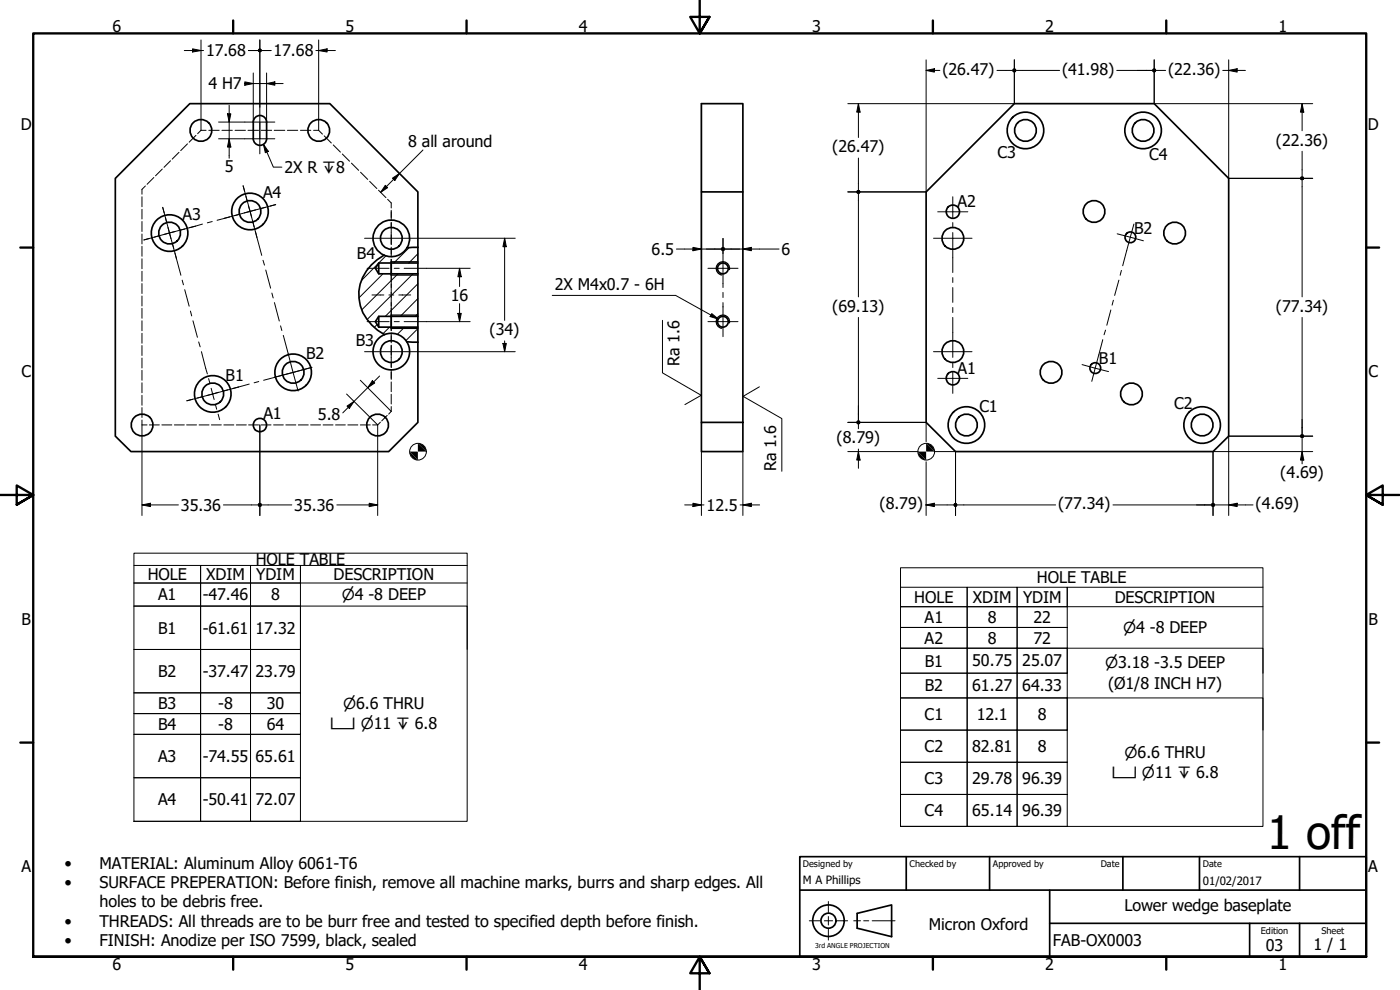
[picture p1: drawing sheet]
<svg xmlns="http://www.w3.org/2000/svg" width="420mm" height="297mm" viewBox="0 0 420 297" stroke-linecap="round" stroke-linejoin="round" font-family="sans-serif">
<!-- layer: Hatch (ISO) -->
<g fill="none" stroke="#000" stroke-width=".3">
<path d="M113.5 79l-4.9 5.1M115.8 76.8l-2.1 2.1M122.8 74.3l-4.6 4.6M125.4 76.1l-2.7 2.8M113.2 97.4l-.9 .8M114.9 82.2l-7.1 7.1M116.9 98.2l-2 1.9M119.4 82.2l-10.8 10.7M121.4 98.2l-2.2 2.2M124 82.2l-13.8 13.7M125.4 98.6l-3.6 3.6M125.4 94.1l-.7 .8"/>
<path d="M125.4 89.6l-5.3 5.3M125.4 85.1l-9.8 9.8"/>
</g>
<!-- layer: Visible (ISO) -->
<g fill="none" stroke="#000" stroke-width=".51">
<path d="M76 36.7a2 2 0 0 1 2-2 2 2 0 0 1 2 2M76 36.6v5a2 2 0 0 0 2 2 2 2 0 0 0 2-2v-5M210.5 57.6v69.1M222.9 57.6v-26.5h-12.4v26.5h12.4v69.1M277.9 57.6l26.5-26.5h42l22.3 22.4v77.4l-4.7 4.6h-77.2l-8.9-8.8zM113.7 78.9v3.3M115.3 76.6a13.2 13.2 0 0 0-6.4 17.2 15.5 15.5 0 0 0 6.5 6.6M117.4 78.5v4M125.4 74.2l-3.2 .1M125.4 74.2v4.7h-11.7l-1.1 1.6 1.1 1.7h11.7v12.7h-11.7l-1.1 1.6 1.1 1.7h11.7v4.5M125.4 74.2v-16.6l-26.4-26.5h-42l-22.4 22.4v77.4l4.7 4.6h77.3l8.8-8.8v-24M125.4 78.9v3.3"/>
<path d="M113.7 94.9v3.3M117.4 94.5v4M125.4 94.9v3.3M122 102.5l3.4 .2M210.5 126.7h12.4v8.8h-12.4z"/>
<circle cx="60.3" cy="39.1" r="3.3"/>
<circle cx="95.7" cy="39.1" r="3.3"/>
<circle cx="307.8" cy="39.1" r="5.5"/>
<circle cx="307.8" cy="39.1" r="3.3"/>
<circle cx="343.1" cy="39.1" r="5.5"/>
<circle cx="343.1" cy="39.1" r="3.3"/>
<circle cx="50.9" cy="69.9" r="3.3"/>
<circle cx="50.9" cy="69.9" r="5.5"/>
<circle cx="75" cy="63.5" r="3.3"/>
<circle cx="75" cy="63.5" r="5.5"/>
<circle cx="117.4" cy="71.5" r="5.5"/>
<circle cx="117.4" cy="71.5" r="3.3"/>
<circle cx="286" cy="63.5" r="2"/>
<circle cx="286" cy="71.5" r="3.3"/>
<circle cx="328.3" cy="63.5" r="3.3"/>
<circle cx="339.2" cy="71.2" r="1.62"/>
<circle cx="352.5" cy="69.9" r="3.3"/>
<circle cx="216.9" cy="96.5" r="1.62"/>
<circle cx="216.9" cy="80.5" r="1.62"/>
<circle cx="63.8" cy="118.2" r="3.3"/>
<circle cx="63.8" cy="118.2" r="5.5"/>
<circle cx="88" cy="111.7" r="3.3"/>
<circle cx="88" cy="111.7" r="5.5"/>
<circle cx="117.4" cy="105.5" r="3.3"/>
<circle cx="117.4" cy="105.5" r="5.5"/>
<circle cx="286" cy="113.5" r="2"/>
<circle cx="286" cy="105.5" r="3.3"/>
<circle cx="315.4" cy="111.7" r="3.3"/>
<circle cx="328.7" cy="110.4" r="1.62"/>
<circle cx="339.6" cy="118.2" r="3.3"/>
<circle cx="42.6" cy="127.5" r="3.3"/>
<circle cx="78" cy="127.5" r="2"/>
<circle cx="113.3" cy="127.5" r="3.3"/>
<circle cx="290" cy="127.5" r="5.5"/>
<circle cx="290" cy="127.5" r="3.3"/>
<circle cx="360.8" cy="127.5" r="5.5"/>
<circle cx="360.8" cy="127.5" r="3.3"/>
</g>
<!-- layer: Visible Narrow (ISO) -->
<path d="M117.4 78.5h8M117.4 94.5h8M117.4 98.5h8M117.4 82.5h8M218.9 96.9a2 2 0 0 0-1.6-2.3 2 2 0 0 0-2.3 1.6 2 2 0 0 0 1.6 2.3M218.9 80.9a2 2 0 0 0-1.6-2.3 2 2 0 0 0-2.3 1.6 2 2 0 0 0 1.6 2.3" fill="none" stroke="#000" stroke-width=".38"/>
<!-- layer: Border (ISO) -->
<g fill="none" stroke="#000" stroke-width=".7">
<path d="M70 6.1v3.9M140 6.1v3.9M210 0v10l-2.9-4.9h5.8l-2.9 4.9 2.9-4.9M280 6.1v3.9M350 6.1v3.9M6.1 74.3h3.9M410 74.3h3.9M0 148.5h10l-5-2.8v5.7l5-2.9-5 2.9M420 148.5h-10l5-2.8v5.7l-5-2.9 5 2.9M6.1 222.8h3.9M410 222.8h3.9M10 287.1v-277.1h400v277.1h-400h400"/>
<path d="M70 287.1v3.8M140 287.1v3.8M212.9 292l-2.9-4.9 2.9 4.9h-5.8l2.9-4.9v9.9M280 287.1v3.8M350 287.1v3.8"/>
</g>
<!-- layer: Sketch Geometry (ANSI) -->
<path d="M242.9 276.3h3.2M247.4 276.3h2.5M248.6 270.5v3.3M248.6 275v2.5M248.6 278.8v3.3M251.1 276.3h3.3M256.2 276.3h2.1M259.2 276.3h1.5M261.7 276.3h6.9" fill="none" stroke="#000" stroke-width=".3"/>
<g fill="none" stroke="#000" stroke-width=".51">
<path d="M257.2 274.1l10.4-2.6v9.5l-10.4-2.5z"/>
<circle cx="248.6" cy="276.2" r="4.7"/>
<circle cx="248.6" cy="276.2" r="2.25"/>
</g>
<!-- layer: Title (ISO) -->
<path d="M240 257h170v30.1h-170zM272 257v10.1M297 257v10.1M337 257v10.1M360 257v10.1M390 257v10.1M240 267.1h170M315 277h95M315 267.1v20M375 277v10.1M390 277v10.1" fill="none" stroke="#000" stroke-width=".51"/>
<!-- layer: Sketch Geometry (ISO) -->
<g fill="none" stroke="#000" stroke-width=".3">
<path d="M61.8 39.1h-1.5l-1 1M62.7 39.1h3.1M66.6 39.1h3.1M70.5 39.1h3.2M74.4 39.1h3.2M78.4 39.1h3.1M82.3 39.1h3.2M86.2 39.1h3.1M90.2 39.1h3.1M94.1 39.1h1.5l1.2 1.1M42.6 59v3M43.6 55.8l-1 1v1.5"/>
<path d="M46.2 53.3l-2.1 2M48.7 50.7l-2 2.1M51.2 48.2l-2 2M53.7 45.7l-2 2M56.3 43.2l-2.1 2M58.8 40.6l-2 2.1M97.3 40.8l2.1 2.1M100 43.5l2.2 2.1M102.7 46.2l2.2 2.2M105.5 48.9l2.1 2.2M108.2 51.7l2.2 2.1M110.9 54.4l2.2 2.2"/>
<path d="M113.6 57.1l2.2 2.2M116.3 59.8l1.1 1.1v1.5M42.6 62.8v2.9M42.6 66.5v3M42.6 70.2v3M42.6 73.9v3M42.6 77.6v3M117.4 63.1v2.9M117.4 66.8v2.9M117.4 70.5v2.9M117.4 74.2v2.9M117.4 77.8v3"/>
<path d="M42.6 81.4v3M42.6 85.1v3M42.6 88.8v3M42.6 92.5v3M42.6 96.3v2.9M42.6 100v3M117.4 81.5v2.9M117.4 85.2v2.9M117.4 88.8v3M117.4 92.5v3M117.4 96.2v3M117.4 99.9v3"/>
<path d="M42.6 103.7v3M42.6 107.4v3M42.6 111.1v3M42.6 114.9v2.9M42.6 118.6v3M117.4 103.6v2.9M117.4 107.2v3M117.4 110.9v2.9M117.4 114.6v2.9M117.4 118.3v2.9M42.6 127.5h.1M42.6 122.3v3"/>
<path d="M42.6 126v1.5M42.6 127.5h1.5M44.8 127.5h3M48.6 127.5h3M52.3 127.5h3M56 127.5h3M59.8 127.5h2.9M63.4 127.5h3M67.2 127.5h3M70.9 127.5h3M74.6 127.5h3M78.4 127.5h2.9"/>
<path d="M82.1 127.5h2.9M85.8 127.5h3M89.5 127.5h3M93.2 127.5h3M97 127.5h2.9M100.7 127.5h2.9M104.4 127.5h3M108.1 127.5h3M114.2 126.7l-.9 .8h-1.5M116.2 124.6l-1.6 1.7M117.4 122v1.4l-.8 .9"/>
</g>
<!-- layer: Dimension (ISO) -->
<g fill="none" stroke="#000" stroke-width=".3">
<path d="M55.3 15.2h5.8M57.8 14.7l2.5 .5-2.5 .4zM60.3 12v27.1M74.5 15.2h6.8M78 12v20.1M94.8 15.2h5.8M95.6 15.2l2.6-.5v.9zM95.6 12v27.1M277.9 18v39.6h-23.5M304.4 18v13.1h-50M346.4 18v13.1h47.6M368.7 18v35.5h25.3"/>
<path d="M65.6 36.6h7.9M68.3 34.1h1l-.5 2.5zM68.8 31.6v15.9M73.3 25.1h11.7M73.5 24.6l2.5 .5-2.5 .5zM76 21.9v14.6M80 25.1l2.5-.5v1zM80 21.9v14.6M210.5 31.1v46.8M257.6 31.1l.5 2.5h-1zM257.6 31.1v10.2M277.9 21.1l2.5-.5v1z"/>
<path d="M277.9 21.1h4.2M299.2 21.1h4.6M305.1 21.1h12.9M335.2 21.1h10.6M346.4 21.1h3.4M367 21.1h6.8M368.7 21.1l2.6-.5v1zM390.8 31.1l.5 2.5h-1zM390.8 31.1v8.1M65.6 41.6h7.9M68.8 41.6l.5 2.5h-1zM115.6 55.6l.7 .7-2.1 1.4z"/>
<path d="M117.8 53.5l2.1-1.4-1.4 2.1zM126.9 45l-12.7 12.7M257.6 47.4v9.5M257.6 58.2v30.9M390.8 45.4v7.5M390.8 54.1v35M125.4 71.5h29.2M151.4 71.5l.6 2.5h-1.1zM151.4 71.5v24.6M203 74.7h30.8M208 74.2l2.5 .5-2.5 .5zM217 71.6v4.4"/>
<path d="M222.9 74.7l2.6-.5v1zM128 96.5h13.1M128 80.5h13.1M137.4 94h1l-.5 2.5zM137.9 80.5l.5 2.5h-1zM137.9 80.5v5.5M137.9 91.1v5.4M257.6 95.2v30.9M390.8 95.2v35M104 118.2l9.3 9.3v27.2M108.1 114.1l9.3 9.3M111.8 114.2l.7 .7-2.1 1.4z"/>
<path d="M113.9 112.8l-11 11.1M125.4 105.5h29.2M150.9 103h1.1l-.6 2.5zM151.4 102.3v3.2M42.6 127.5v27.2M78 127.5v27.2M104.1 121.8l2.1-1.4-1.4 2.1zM210.5 135.5v19.2M222.9 135.5v19.2M254.4 135.5h21.1M254.4 126.7h23.5v5.8M257.6 135.5l.5 2.5h-1z"/>
<path d="M257.6 126.7v1.9M257.6 134.7v5.8M277.9 138.5v16.2M280.4 135.5h6.4v19.2M390.8 135.5l.5 2.5h-1zM390.8 130.9v8.3M394 130.9h-25.3v23.8M394 135.5h-30v19.2M42.6 151.5l2.5-.5v1zM42.6 151.5h10.9M67.1 151.5h10.2M78.6 151.5h9"/>
<path d="M101.1 151.5h12.2M110.8 151l2.5 .5-2.5 .5zM205.5 151.5h5.8M208 151l2.5 .5-2.5 .5zM222.1 151.5h5.9M222.9 151.5l2.6-.5v1zM277.7 151.5h8.4M277.9 151.5l2.5-.5v1zM287.3 151.5h29.5M334 151.5h29.5M364 151.5h12M368.7 151.5l2.6-.5v1z"/>
<circle cx="125.4" cy="135.5" r="2.51"/>
<circle cx="278" cy="135.5" r="2.51"/>
</g>
<g fill="#000">
<path d="M57.8 14.7l2.5 .5-2.5 .4z" fill-rule="evenodd"/>
<path d="M95.6 15.2l2.6-.5v.9z" fill-rule="evenodd"/>
<path d="M68.3 34.1h1l-.5 2.5z" fill-rule="evenodd"/>
<path d="M73.5 24.6l2.5 .5-2.5 .5z" fill-rule="evenodd"/>
<path d="M80 25.1l2.5-.5v1z" fill-rule="evenodd"/>
<path d="M257.6 31.1l.5 2.5h-1z" fill-rule="evenodd"/>
<path d="M277.9 21.1l2.5-.5v1z" fill-rule="evenodd"/>
<path d="M368.7 21.1l2.6-.5v1z" fill-rule="evenodd"/>
<path d="M390.8 31.1l.5 2.5h-1z" fill-rule="evenodd"/>
<path d="M68.8 41.6l.5 2.5h-1z" fill-rule="evenodd"/>
<path d="M115.6 55.6l.7 .7-2.1 1.4z" fill-rule="evenodd"/>
<path d="M117.8 53.5l2.1-1.4-1.4 2.1z" fill-rule="evenodd"/>
<path d="M151.4 71.5l.6 2.5h-1.1z" fill-rule="evenodd"/>
<path d="M208 74.2l2.5 .5-2.5 .5z" fill-rule="evenodd"/>
<path d="M222.9 74.7l2.6-.5v1z" fill-rule="evenodd"/>
<path d="M137.4 94h1l-.5 2.5z" fill-rule="evenodd"/>
<path d="M137.9 80.5l.5 2.5h-1z" fill-rule="evenodd"/>
<path d="M111.8 114.2l.7 .7-2.1 1.4z" fill-rule="evenodd"/>
<path d="M150.9 103h1.1l-.6 2.5z" fill-rule="evenodd"/>
<path d="M104.1 121.8l2.1-1.4-1.4 2.1z" fill-rule="evenodd"/>
<path d="M122.9 135.5l2.5 2.5a2.61 2.61 0 0 1-2.5-2.5z" fill-rule="evenodd"/>
<path d="M125.4 133v5l-2.5-2.5h5.1z" fill-rule="evenodd"/>
<path d="M125.4 133a2.61 2.61 0 0 1 2.6 2.5z" fill-rule="evenodd"/>
<path d="M257.6 135.5l.5 2.5h-1z" fill-rule="evenodd"/>
<path d="M275.5 135.5l2.4 2.5a2.49 2.49 0 0 1-2.4-2.5z" fill-rule="evenodd"/>
<path d="M277.9 133v5l-2.4-2.5h4.9z" fill-rule="evenodd"/>
<path d="M277.9 133a2.49 2.49 0 0 1 2.5 2.5z" fill-rule="evenodd"/>
<path d="M390.8 135.5l.5 2.5h-1z" fill-rule="evenodd"/>
<path d="M42.6 151.5l2.5-.5v1z" fill-rule="evenodd"/>
<path d="M110.8 151l2.5 .5-2.5 .5z" fill-rule="evenodd"/>
<path d="M208 151l2.5 .5-2.5 .5z" fill-rule="evenodd"/>
<path d="M222.9 151.5l2.6-.5v1z" fill-rule="evenodd"/>
<path d="M277.9 151.5l2.5-.5v1z" fill-rule="evenodd"/>
<path d="M368.7 151.5l2.6-.5v1z" fill-rule="evenodd"/>
<circle cx="78" cy="15.1" r=".62"/>
<circle cx="78" cy="15.1" r=".61"/>
<circle cx="304.4" cy="21.1" r=".63"/>
<circle cx="346.4" cy="21.1" r=".63"/>
<circle cx="257.6" cy="57.6" r=".63"/>
<circle cx="390.8" cy="53.5" r=".63"/>
<circle cx="390.8" cy="53.5" r=".62"/>
<circle cx="217" cy="74.7" r=".63"/>
<circle cx="257.6" cy="126.7" r=".63"/>
<circle cx="390.8" cy="130.8" r=".62"/>
<circle cx="78" cy="151.5" r=".63"/>
<circle cx="286.7" cy="151.5" r=".62"/>
<circle cx="286.7" cy="151.5" r=".61"/>
<circle cx="364" cy="151.5" r=".63"/>
</g>
<!-- layer: Symbol (ISO) -->
<g fill="none" stroke="#000" stroke-width=".3">
<path d="M79.1 43.3l1.4 2.1-.9 .4zM79.1 43.3l2.9 6.9h2.6M165.7 88.6h37.1l12.8 7.1M198.8 96.1v15.8l11.6 6.7-4.9 2.8M213.6 94.1l2 1.6-2.5-.7zM227.9 116.1l-4.9 2.8 11.6 6.7v15.8M40.2 169.7h20v5.2h-20h20v6.9h-20h20v13.1h-20h20v13h-20h20v6.2h-20h20v6.2h-20h20v13h-20h20v13.1h-20M40.2 166h100v80.4h-100zM60.2 169.7h15v5.2h-15zM60.2 174.9h15v6.9h-15zM75.2 169.7h15v5.2h-15zM75.2 174.9h15v6.9h-15z"/>
<path d="M140.2 169.7h-50v5.2h50M270.3 176.2h20v5.8h-20h20v6.3h-20h20v6.2h-20h20v7.5h-20h20v7.4h-20h20v9.7h-20h20v9.6h-20h20v9.7h-20h20v9.6h-20M270.3 170.4h108.7v77.6h-108.7zM290.3 176.2h14.9v5.8h-14.9zM305.2 176.2h15.1v5.8h-15.1zM379 176.2h-58.7v5.8h58.7M60.2 181.8h15v13.1h-15zM60.2 194.9h15v13h-15zM75.2 181.8h15v13.1h-15zM75.2 194.9h15v13h-15zM90.2 194.9v-13.1h50v13.1M290.3 182h14.9v6.3h-14.9z"/>
<path d="M290.3 188.3h14.9v6.2h-14.9zM290.3 194.5h14.9v7.5h-14.9zM305.2 182h15.1v6.3h-15.1zM305.2 188.3h15.1v6.2h-15.1zM305.2 194.5h15.1v7.5h-15.1zM60.2 207.9h15v6.2h-15zM60.2 214.1h15v6.2h-15zM75.2 207.9h15v6.2h-15zM75.2 214.1h15v6.2h-15zM290.3 202h14.9v7.4h-14.9zM290.3 209.4h14.9v9.7h-14.9zM290.3 219.1h14.9v9.6h-14.9z"/>
<path d="M305.2 202h15.1v7.4h-15.1zM305.2 209.4h15.1v9.7h-15.1zM305.2 219.1h15.1v9.6h-15.1zM320.3 202v-7.5h58.7v7.5M320.3 219.1v-9.7h58.7v9.7M60.2 220.3h15v13h-15zM60.2 233.3h15v13.1h-15zM75.2 220.3h15v13h-15zM75.2 233.3h15v13.1h-15zM290.3 228.7h14.9v9.7h-14.9zM290.3 238.4h14.9v9.6h-14.9zM305.2 228.7h15.1v9.7h-15.1z"/>
<path d="M305.2 238.4h15.1v9.6h-15.1z"/>
</g>
<!-- layer: Center Mark (ISO) -->
<g fill="none" stroke="#000" stroke-width=".3">
<path d="M73.5 36.6h9M78 32.1v9.5h4.5M78 36.6v5h-4.5M73 55.7l4.1 15.5M78 41.6v4.6M48.8 62.2l4.2 15.4M58.6 67.9l-15.4 4.1M82.7 61.4l-15.4 4.1M109.4 71.5h16M280.2 71.5h11.5M281.4 63.5h9M335.3 70.2l7.9 2"/>
<path d="M212.5 80.5h9M212.5 96.5h9M71.6 116.1l-15.5 4.2M93.6 110.2l-11.2 3M109.4 105.5h16M280.2 105.5h11.5M281.4 113.5h9M324.7 109.4l8 2.1"/>
</g>
<!-- layer: Centerline (ISO) -->
<g fill="none" stroke="#000" stroke-width=".3">
<path d="M73 55.7l.4 1.7M73.8 58.9l.4 1.4M285.9 59v6.3M44.8 71.6l-1.6 .4M47.8 70.7l-1.5 .5M48.8 62.2l.5 1.7M49.7 65.3l.3 1.5M50.4 68.2l.5 1.7M50.9 69.9l-1.7 .4M50.9 69.9l.4 1.7M51.8 73.1l.3 1.4M52.5 75.9l1.8 6.7"/>
<path d="M52.6 69.5l-1.7 .4M55.5 68.7l-1.5 .4M60.8 67.2l-3.9 1.1M63.7 66.5l-1.5 .4M67.4 65.5l-2.2 .6M69 65.1l-1.7 .4M71.9 64.3l-1.5 .4M74.5 61.8l.6 1.6M75.1 63.4l-1.8 .5M75.1 63.4l.4 1.7M75.9 66.6l.4 1.5M76.6 69.5l1.9 7.1"/>
<path d="M76.7 63l-1.6 .4M78.9 78.1l.5 1.5M79.6 62.2l-1.4 .4M82.7 61.4l-1.6 .4M117.4 63.5v1.8M117.4 66.8v1.4M117.4 69.8v3.5M117.4 74.8v1.4M117.4 77.8v8.5M217 76v10.3M285.9 66.8v1.4M285.9 69.8v12"/>
<path d="M340.3 67.2l-3.4 12.5M54.7 84.1l.4 1.4M55.4 86.9l1.4 5M57.1 93.3l.4 1.5M57.9 96.3l1.3 4.9M79.8 81l1.4 5.5M81.6 87.9l.4 1.5M82.4 90.8l1.4 5.5M84.2 97.8l.4 1.4M110.2 96.5h6.6M110.2 80.5h6.6M111.6 88.5h3.6"/>
<path d="M116.7 88.5h1.5M117.4 87.7v1.6M117.4 90.8v8.4M118.3 96.5h1.5M118.3 80.5h1.5M119.7 88.5h3.6M121.3 96.5h6.7M121.3 80.5h6.7M217 87.7v1.6M217 90.8v10.2M285.9 83.3v1.5M285.9 86.3v4.4"/>
<path d="M285.9 92.3v1.5M285.9 95.2v12M331.8 99l-.5 1.4M333.4 93l-1.2 4.6M334.1 90.1l-.3 1.5M335.8 84.1l-1.3 4.5M336.5 81.1l-.3 1.5M57.8 119.8l-1.7 .5M59.6 102.6l.5 1.5M60.5 105.5l1.7 6.7M60.7 119l-1.5 .4M62.6 113.6l.4 1.4"/>
<path d="M63.4 116.5l.4 1.7M63.8 118.2l-1.7 .5M63.8 118.2l.5 1.7M65.5 117.7l-1.7 .5M68.4 117l-1.4 .3M74.8 115.2l-5 1.4M77.7 114.5l-1.4 .4M85 100.6l2.9 11.1M87.9 111.7l-8.8 2.4M87.9 111.7l1.6 5.6M93.6 110.2l-5.7 1.5M117.4 100.8v1.5"/>
<path d="M117.4 103.7v3.5M117.4 108.8v1.5M117.4 111.7v1.8M285.9 108.8v1.5M285.9 111.7v6.3M331 101.9l-3.3 12.5M64.6 121.3l.4 1.5M65.5 124.3l.4 1.6"/>
</g>
<!-- layer: Symbol (ISO) -->
<g fill="#000">
<path d="M79.1 43.3l1.4 2.1-.9 .4z" fill-rule="evenodd"/>
<path d="M213.6 94.1l2 1.6-2.5-.7z" fill-rule="evenodd"/>
</g>
<text font-size="13.8" x="380.2" y="254.9">1 off</text>
<g font-size="4.8">
<text x="33.7" y="9.6">6</text>
<text x="103.7" y="9.6">5</text>
<text x="173.7" y="9.6">4</text>
<text x="243.7" y="9.6">3</text>
<text x="313.7" y="9.6">2</text>
<text x="383.7" y="9.6">1</text>
<text x="61.8" y="16.9">17.68</text>
<text x="82.1" y="16.9">17.68</text>
<text x="282.8" y="22.5">(26.47)</text>
<text x="318.8" y="22.5">(41.98)</text>
<text x="350.6" y="22.5">(22.36)</text>
<text x="62.5" y="26.8">4 H7</text>
<text x="6.2" y="38.9">D</text>
<text x="410.5" y="38.9">D</text>
<text x="122.5" y="44.2">8 all around</text>
<text x="249.7" y="45.7">(26.47)</text>
<text x="299.3" y="47.4">C3</text>
<text x="344.9" y="47.9">C4</text>
<text x="382.9" y="43.7">(22.36)</text>
<text x="67.4" y="51.7">5</text>
<text x="85.3" y="51.9">2X R ↧8</text>
<text x="78.9" y="59.5">A4</text>
<text x="54.8" y="66">A3</text>
<text x="287.3" y="62.1">A2</text>
<text x="340.4" y="70.1">B2</text>
<text x="107.1" y="77.6">B4</text>
<text x="195.5" y="76.4">6.5</text>
<text x="234.6" y="76.4">6</text>
<text x="166.5" y="87">2X M4x0.7 - 6H</text>
<text x="135.3" y="90.3">16</text>
<text x="249.7" y="93.5">(69.13)</text>
<text x="382.9" y="93.5">(77.34)</text>
<text x="146.9" y="100.5">(34)</text>
<text x="91.9" y="107.8">B2</text>
<text x="106.7" y="103.7">B3</text>
<text x="6.4" y="113.1">C</text>
<text x="204" y="109.8" transform="rotate(-90 204 109.8)">Ra 1.6</text>
<text x="287.3" y="112.1">A1</text>
<text x="329.8" y="109.3">B1</text>
<text x="410.7" y="113.1">C</text>
<text x="67.7" y="114.3">B1</text>
<text x="79.1" y="125.8">A1</text>
<text x="95.4" y="125.9">5.8</text>
<text x="293.9" y="123.6">C1</text>
<text x="352.4" y="122.7">C2</text>
<text x="251.1" y="133">(8.79)</text>
<text x="233" y="141.4" transform="rotate(-90 233 141.4)">Ra 1.6</text>
<text x="384.2" y="143.6">(4.69)</text>
<text x="54.3" y="153.3">35.36</text>
<text x="88.3" y="153.3">35.36</text>
<text x="212" y="153.3">12.5</text>
<text x="264" y="152.8">(8.79)</text>
<text x="317.6" y="152.8">(77.34)</text>
<text x="376.8" y="152.8">(4.69)</text>
<text x="76.8" y="169.6">HOLE TABLE</text>
<text x="44.3" y="174">HOLE</text>
<text x="61.9" y="174">XDIM</text>
<text x="76.9" y="174">YDIM</text>
<text x="100.1" y="174">DESCRIPTION</text>
<text x="311.2" y="175">HOLE TABLE</text>
<text x="47.4" y="180.1">A1</text>
<text x="60.8" y="180.1">-47.46</text>
<text x="81.3" y="180.1">8</text>
<text x="274.4" y="180.8">HOLE</text>
<text x="292" y="180.8">XDIM</text>
<text x="307" y="180.8">YDIM</text>
<text x="334.6" y="180.8">DESCRIPTION</text>
<text x="6.4" y="187.4">B</text>
<text x="47.4" y="190.1">B1</text>
<text x="60.8" y="190.1">-61.61</text>
<text x="76.7" y="190.1">17.32</text>
<text x="277.5" y="186.9">A1</text>
<text x="296.5" y="186.9">8</text>
<text x="310.1" y="186.9">22</text>
<text x="410.7" y="187.4">B</text>
<text x="277.5" y="193.2">A2</text>
<text x="296.5" y="193.2">8</text>
<text x="310.1" y="193.2">72</text>
<text x="47.4" y="203.2">B2</text>
<text x="60.8" y="203.1">-37.47</text>
<text x="76.7" y="203.1">23.79</text>
<text x="277.6" y="200">B1</text>
<text x="291.8" y="199.9">50.75</text>
<text x="306.8" y="199.9">25.07</text>
<text x="277.6" y="207.4">B2</text>
<text x="291.8" y="207.4">61.27</text>
<text x="306.8" y="207.4">64.33</text>
<text x="332.5" y="206.7">(Ø1/8 INCH H7)</text>
<text x="47.4" y="212.8">B3</text>
<text x="65.5" y="212.8">-8</text>
<text x="80.1" y="212.8">30</text>
<text x="277.5" y="215.9">C1</text>
<text x="311.5" y="215.9">8</text>
<text x="47.4" y="219">B4</text>
<text x="65.5" y="219">-8</text>
<text x="80.1" y="219">64</text>
<text x="293.1" y="216">12.1</text>
<text x="277.5" y="225.6">C2</text>
<text x="291.8" y="225.6">82.81</text>
<text x="311.5" y="225.6">8</text>
<text x="47.4" y="228.6">A3</text>
<text x="60.8" y="228.6">-74.55</text>
<text x="76.7" y="228.6">65.61</text>
<text x="277.5" y="235.3">C3</text>
<text x="291.8" y="235.3">29.78</text>
<text x="306.8" y="235.3">96.39</text>
<text x="47.4" y="241.7">A4</text>
<text x="60.8" y="241.7">-50.41</text>
<text x="76.7" y="241.7">72.07</text>
<text x="277.5" y="244.9">C4</text>
<text x="291.8" y="244.9">65.14</text>
<text x="306.8" y="244.9">96.39</text>
<text x="6.4" y="261.7">A</text>
<text x="19.4" y="260.7">•</text>
<text x="29.8" y="260.7">MATERIAL: Aluminum Alloy 6061-T6</text>
<text x="410.7" y="261.7">A</text>
<text x="19.4" y="266.5">•</text>
<text x="29.8" y="266.5">SURFACE PREPERATION: Before finish, remove all machine marks, burrs and sharp edges. All</text>
<text x="29.8" y="272.3">holes to be debris free.</text>
<text x="337.4" y="273.4">Lower wedge baseplate</text>
<text x="19.4" y="278">•</text>
<text x="29.8" y="278">THREADS: All threads are to be burr free and tested to specified depth before finish.</text>
<text x="278.8" y="279">Micron Oxford</text>
<text x="19.4" y="283.8">•</text>
<text x="29.8" y="283.8">FINISH: Anodize per ISO 7599, black, sealed</text>
<text x="316" y="283.8">FAB-OX0003</text>
<text x="379.9" y="285.3">03</text>
<text x="394.2" y="285">1 / 1</text>
<text x="33.7" y="290.9">6</text>
<text x="103.7" y="290.9">5</text>
<text x="173.7" y="290.9">4</text>
<text x="243.7" y="290.9">3</text>
<text x="313.7" y="290.9">2</text>
<text x="383.7" y="290.9">1</text>
</g>
<g font-size="4.6">
<text x="102.6" y="180.1">⌀4 -8 DEEP</text>
<text x="337.1" y="190">⌀4 -8 DEEP</text>
<text x="331.7" y="200.5">⌀3.18 -3.5 DEEP</text>
<text x="103" y="212.7">⌀6.6 THRU</text>
<text x="99.1" y="218.9">⌴ ⌀11 ↧ 6.8</text>
<text x="337.5" y="227.3">⌀6.6 THRU</text>
<text x="333.6" y="233.4">⌴ ⌀11 ↧ 6.8</text>
</g>
<g font-size="3.4">
<text x="241" y="265.4">M A Phillips</text>
<text x="361" y="265.5">01/02/2017</text>
</g>
<g font-size="2.7">
<text x="241" y="260.1">Designed by</text>
<text x="273" y="260.1">Checked by</text>
<text x="298" y="260.1">Approved by</text>
<text x="330.3" y="260">Date</text>
<text x="361" y="260">Date</text>
<text x="378.4" y="280.1">Edition</text>
<text x="396.6" y="280.1">Sheet</text>
</g>
<text font-size="2" x="244.6" y="284.5">3rd ANGLE PROJECTION</text>
</svg>
